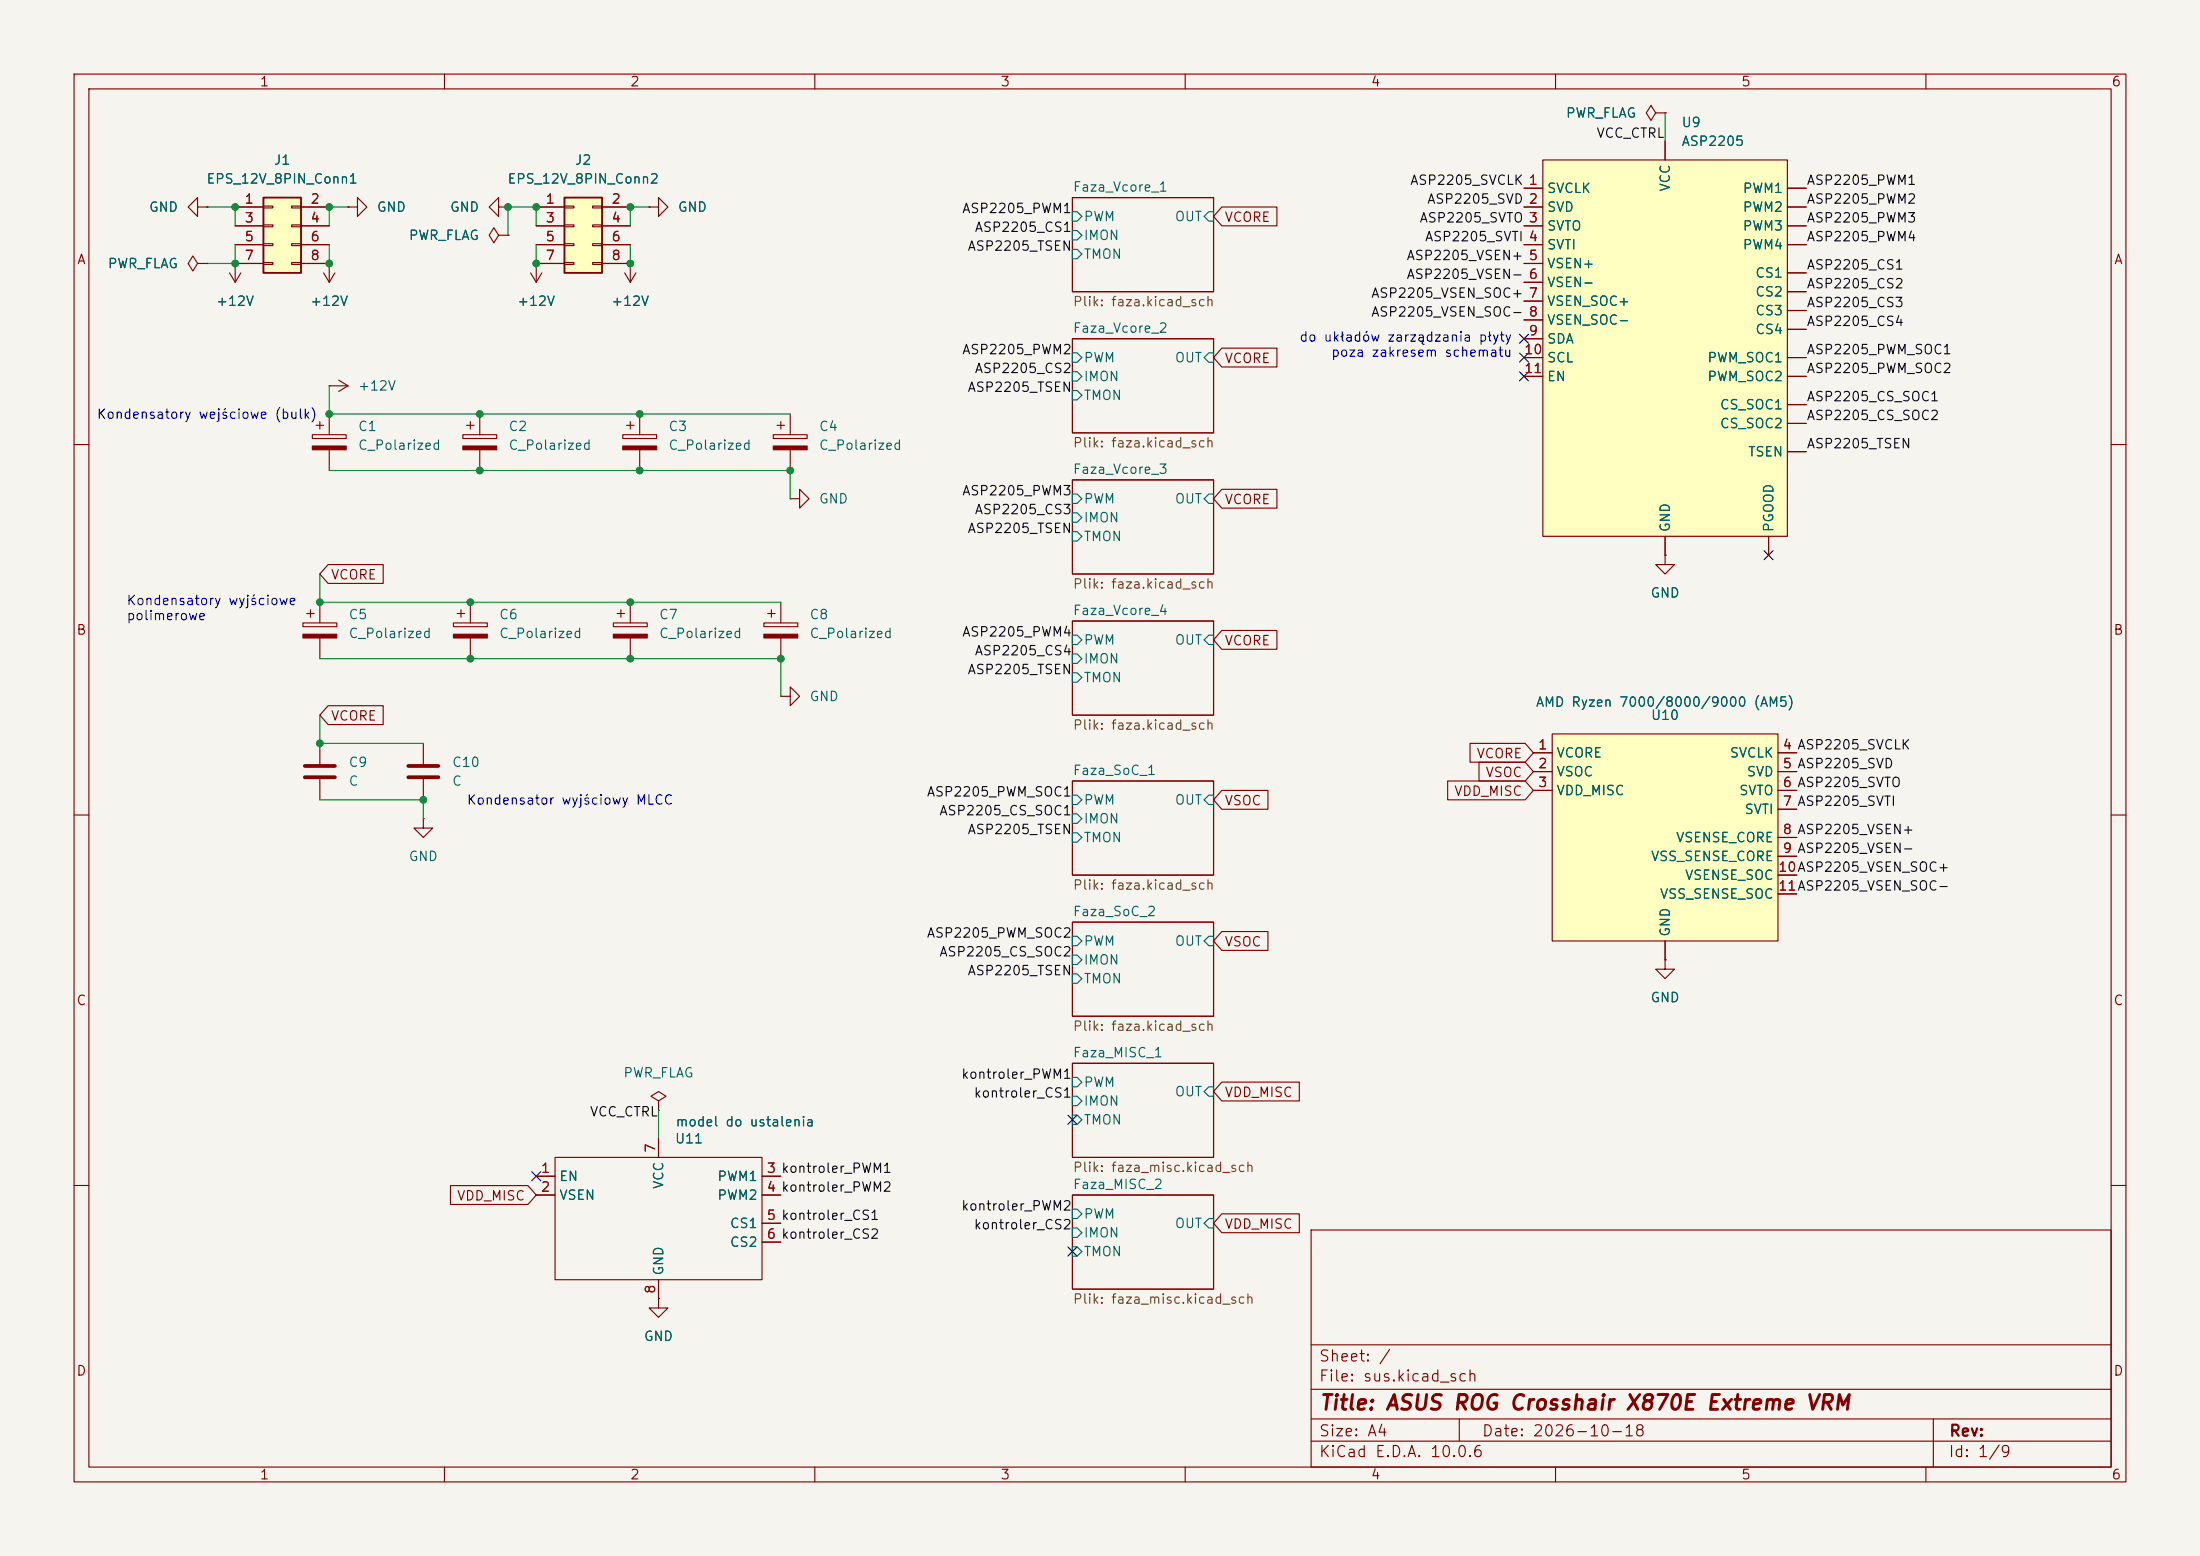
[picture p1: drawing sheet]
<svg xmlns="http://www.w3.org/2000/svg" width="297mm" height="210mm" viewBox="0 0 297 210" stroke-linecap="round" stroke-linejoin="round" font-family="sans-serif">
<path d="M0 0h297v210h-297z" fill="#f5f4ef" stroke="#f5f4ef" stroke-width=".14"/>
<g fill="none" stroke="#840000" stroke-width=".15">
<path d="M10 10h277v190h-277zM12 12h273v186h-273zM60 10v2M110 10v2M160 10v2M210 10v2M260 10v2M87.6 27.9h1.3v-1.2l1.3 1.2-1.3 1.3v-1.3M87.6 27.9h.1M144.8 26.7h19v12.7h-19zM144.8 45.7h19v12.7h-19zM10 60h2"/>
<path d="M144.8 64.8h19v12.7h-19zM285 60h2M144.8 83.8h19v12.7h-19zM10 110h2M144.8 105.4h19v12.7h-19zM285 110h2M144.8 124.5h19v12.7h-19zM72.4 158.8h2.5M74.9 156.2h28v16.5h-28zM88.9 148.6l1-.6-1-.7-1 .7 1 .6v1.3M88.9 149.9h.1M88.9 153.7v2.5"/>
<path d="M102.9 158.8h2.5M144.8 143.5h19v12.7h-19zM10 160h2M72.4 161.3h2.5M88.9 175.3v1.2h1.3l-1.3 1.3-1.3-1.3h1.3M88.9 175.3h.1M88.9 172.7v2.6M102.9 161.3h2.5M102.9 165.1h2.5M102.9 167.6h2.5M144.8 161.3h19v12.7h-19zM177 166h108v32h-108z"/>
<path d="M285 160h2M60 198v2M110 198v2M160 198v2M177 194.5h108M177 191.5h108M177 187.5h108M177 181.5h108M197 191.5v3M210 198v2M260 198v2M261 191.5v6.5"/>
</g>
<g fill="none" stroke="#006464" stroke-width=".15">
<path d="M144.8 31.1h.6l.6 .7-.6 .6h-.6zM144.8 28.6h.6l.6 .6-.6 .6h-.6zM144.8 33.7h.6l.6 .6-.6 .6h-.6zM163.2 28.6h.6v1.2h-.6l-.6-.6zM144.8 50.2h.6l.6 .6-.6 .6h-.6zM144.8 47.6h.6l.6 .7-.6 .6h-.6zM144.8 52.7h.6l.6 .6-.6 .7h-.6zM163.2 47.6h.6v1.3h-.6l-.6-.6zM144.8 69.2h.6l.6 .7-.6 .6h-.6zM144.8 66.7h.6l.6 .6-.6 .6h-.6zM144.8 71.8h.6l.6 .6-.6 .6h-.6zM163.2 66.7h.6v1.2h-.6l-.6-.6z"/>
<path d="M144.8 88.3h.6l.6 .6-.6 .6h-.6zM144.8 85.7h.6l.6 .7-.6 .6h-.6zM144.8 90.8h.6l.6 .6-.6 .7h-.6zM163.2 85.7h.6v1.3h-.6l-.6-.6zM144.8 109.9h.6l.6 .6-.6 .6h-.6zM144.8 107.3h.6l.6 .7-.6 .6h-.6zM144.8 112.4h.6l.6 .6-.6 .7h-.6zM163.2 107.3h.6v1.3h-.6l-.6-.6zM144.8 128.9h.6l.6 .6-.6 .7h-.6zM144.8 126.4h.6l.6 .6-.6 .6h-.6zM144.8 131.4h.6l.6 .7-.6 .6h-.6zM163.2 126.4h.6v1.2h-.6l-.6-.6z"/>
<path d="M144.8 148h.6l.6 .6-.6 .6h-.6zM144.8 145.4h.6l.6 .7-.6 .6h-.6zM144.8 150.5h.6l.6 .6-.6 .7h-.6zM163.2 146.7h.6v1.3h-.6l-.6-.7zM144.8 165.7h.6l.6 .7-.6 .6h-.6zM144.8 163.2h.6l.6 .6-.6 .7h-.6zM144.8 168.3h.6l.6 .6-.6 .6h-.6zM163.2 164.5h.6v1.2h-.6l-.6-.6z"/>
</g>
<path d="M209.5 99.1h30.5v27.9h-30.5z" fill="#ffffc2"/>
<g fill="none" stroke="#840000" stroke-width=".15">
<path d="M223.5 15.2l-.6-1-.7 1 .7 1.1 .6-1.1h1.3M224.8 15.2h.1M84.1 58.7h4.5v.5h-4.5zM84.6 57.4h1M85.1 56.9v1M86.4 55.9v2.8M104.4 58.7h4.6v.5h-4.6zM104.9 57.4h1M105.4 56.9v1M106.7 55.9v2.8M86.4 60.7v2.8M106.7 67.3h1.2v-1.3l1.3 1.3-1.3 1.3v-1.3"/>
<path d="M106.7 67.3h.1M106.7 60.7v2.8M224.8 74.9v1.3h1.3l-1.3 1.3-1.3-1.3h1.3M224.8 74.9h.1M82.8 84.1h4.6v.5h-4.6zM83.3 82.8h1M83.8 82.3v1M85.1 81.3v2.8M85.1 86.1v2.8M103.1 84.1h4.6v.5h-4.6zM103.6 82.8h1M104.1 82.3v1"/>
<path d="M105.4 94h1.3v-1.3l1.2 1.3-1.2 1.3v-1.3M105.4 94h.1M105.4 81.3v2.8M105.4 86.1v2.8M209.5 99.1h30.5v27.9h-30.5zM207 101.6h2.5M207 104.1h2.5M207 106.7h2.5M240 101.6h2.6M240 104.1h2.6M240 106.7h2.6M240 109.2h2.6"/>
<path d="M240 113h2.6M240 115.6h2.6M240 118.1h2.6M224.8 129.5v1.3h1.3l-1.3 1.3-1.3-1.3h1.3M224.8 129.5h.1M224.8 127v2.5M240 120.7h2.6"/>
</g>
<g fill="#840000" stroke="#840000" stroke-width=".15">
<path d="M104.4 60.2h4.6v.5h-4.6z"/>
<path d="M82.8 85.6h4.6v.5h-4.6z"/>
<path d="M103.1 85.6h4.6v.5h-4.6z"/>
<path d="M84.1 60.2h4.5v.5h-4.5z"/>
</g>
<path d="M208.3 21.6h33v50.8h-33z" fill="#ffffc2"/>
<g fill="none" stroke="#840000" stroke-width=".15">
<path d="M224.8 19.1v2.5M205.7 25.4h2.6M205.7 27.9h2.6M205.7 30.5h2.6M205.7 33h2.6M205.7 35.6h2.6M205.7 38.1h2.6M208.3 21.6h33v50.8h-33zM241.3 25.4h2.5M241.3 27.9h2.5M241.3 30.5h2.5M241.3 33h2.5"/>
<path d="M241.3 36.8h2.5M241.3 39.4h2.5M44.4 52.1h.1M44.4 52.1h2.6M45.7 51.3l1.3 .8M47 52.1l-1.3 .7M205.7 48.3h2.6M205.7 50.8h2.6M205.7 40.6h2.6M205.7 43.2h2.6M205.7 45.7h2.6M241.3 41.9h2.5"/>
<path d="M241.3 44.5h2.5M241.3 48.3h2.5M241.3 50.8h2.5M241.3 54.6h2.5M241.3 57.2h2.5M224.8 72.4v2.5M238.8 72.4v2.5M241.3 61h2.5"/>
</g>
<path d="M76.2 26.7h5.1v10.1h-5.1z" fill="#ffffc2"/>
<path d="M76.2 26.7h5.1v10.1h-5.1z" fill="none" stroke="#840000" stroke-width=".25"/>
<g fill="none" stroke="#840000" stroke-width=".15">
<path d="M26.7 27.9v-1.2l-1.3 1.2 1.3 1.3v-1.3h1.2M26.7 35.6l-.7-1.1-.6 1.1 .6 1 .7-1h1.2M27.9 27.9h.1M27.9 35.6h.1M31 36.8l.7 1.3M31.7 35.6h.1M31.7 35.6v2.5M32.5 36.8l-.8 1.3M43.7 36.8l.7 1.3M44.4 35.6h.1M44.4 35.6v2.5M45.2 36.8l-.8 1.3"/>
<path d="M47 27.9h1.3v-1.2l1.2 1.2-1.2 1.3v-1.3M47 27.9h.1M67.3 31.8l-.6-1.1-.7 1.1 .7 1 .6-1h1.3M67.3 27.9v-1.2l-1.3 1.2 1.3 1.3v-1.3h1.3M68.6 31.8h.1M68.6 27.9h.1M71.6 36.8l.8 1.3M72.4 35.6h.1M72.4 27.9h3.8M72.4 30.5h3.8M72.4 33h3.8M72.4 35.6h3.8"/>
<path d="M72.4 35.6v2.5M73.2 36.8l-.8 1.3M76.2 27.8h1.3v.3h-1.3zM76.2 30.4h1.3v.2h-1.3zM76.2 32.9h1.3v.2h-1.3zM76.2 35.4h1.3v.3h-1.3zM80 27.8h1.3v.3h-1.3zM80 30.4h1.3v.2h-1.3zM80 32.9h1.3v.2h-1.3zM80 35.4h1.3v.3h-1.3zM81.3 27.9h3.8M81.3 30.5h3.8"/>
<path d="M81.3 33h3.8M81.3 35.6h3.8M84.3 36.8l.8 1.3M85.1 35.6h.1M85.1 35.6v2.5M85.9 36.8l-.8 1.3M42.2 58.7h4.5v.5h-4.5zM42.7 57.4h1M43.2 56.9v1M44.4 55.9v2.8M44.4 60.7v2.8M43.2 100.3v2.8"/>
<path d="M43.2 105.2v2.8"/>
</g>
<path d="M41.1 103.4h4.1M41.1 104.9h4.1" fill="none" stroke="#840000" stroke-width=".51"/>
<path d="M42.2 60.2h4.5v.5h-4.5z" fill="#840000" stroke="#840000" stroke-width=".15"/>
<path d="M35.6 26.7h5v10.1h-5z" fill="#ffffc2"/>
<path d="M35.6 26.7h5v10.1h-5z" fill="none" stroke="#840000" stroke-width=".25"/>
<g fill="none" stroke="#840000" stroke-width=".15">
<path d="M224.8 15.2h.1M224.8 19.1v2.5M27.9 35.6h.1M27.9 27.9h.1M31.7 35.6h.1M31.7 27.9h3.9M31.7 30.5h3.9M31.7 33h3.9M31.7 35.6h3.9M35.6 27.8h1.2v.3h-1.2zM35.6 30.4h1.2v.2h-1.2zM35.6 32.9h1.2v.2h-1.2z"/>
<path d="M35.6 35.4h1.2v.3h-1.2zM39.4 27.8h1.2v.3h-1.2zM39.4 30.4h1.2v.2h-1.2zM39.4 32.9h1.2v.2h-1.2zM39.4 35.4h1.2v.3h-1.2zM40.6 27.9h3.8M40.6 30.5h3.8M40.6 33h3.8M40.6 35.6h3.8M44.4 35.6h.1M47 27.9h.1M68.6 27.9h.1"/>
<path d="M68.6 31.8h.1M72.4 35.6h.1M72.4 27.9h3.8M72.4 30.5h3.8M72.4 33h3.8M72.4 35.6h3.8M81.3 27.9h3.8M81.3 30.5h3.8M81.3 33h3.8M81.3 35.6h3.8M85.1 35.6h.1M87.6 27.9h.1"/>
<path d="M164.9 27.9h7.5v2.6h-7.5l-1.1-1.3zM205.7 27.9h2.6M205.7 30.5h2.6M205.7 33h2.6M205.7 35.6h2.6M205.7 25.4h2.6M205.7 38.1h2.6M241.3 27.9h2.5M241.3 30.5h2.5M241.3 33h2.5M241.3 25.4h2.5M241.3 36.8h2.5"/>
<path d="M241.3 39.4h2.5M62.5 58.7h4.6v.5h-4.6zM63 57.4h1M63.5 56.9v1M64.8 55.9v2.8M164.9 47h7.5v2.5h-7.5l-1.1-1.2zM205.7 48.3h2.6M205.7 50.8h2.6M205.7 40.6h2.6M205.7 43.2h2.6M205.7 45.7h2.6M241.3 41.9h2.5"/>
<path d="M241.3 44.5h2.5M241.3 48.3h2.5M241.3 50.8h2.5M241.3 54.6h2.5M241.3 57.2h2.5M44.3 76.2h7.4v2.5h-7.4l-1.1-1.2zM64.8 60.7v2.8M164.9 66h7.5v2.6h-7.5l-1.1-1.3zM224.8 74.9h.1M224.8 72.4v2.5M238.8 72.4v2.5M241.3 61h2.5"/>
<path d="M40.9 84.1h4.6v.5h-4.6zM41.4 82.8h1M41.9 82.3v1M43.2 81.3v2.8M43.2 86.1v2.8M44.3 95.2h7.4v2.6h-7.4l-1.1-1.3zM61.2 84.1h4.6v.5h-4.6zM61.7 82.8h1M62.2 82.3v1M63.5 81.3v2.8M63.5 86.1v2.8M164.9 85.1h7.5v2.5h-7.5l-1.1-1.2z"/>
<path d="M57.1 110.5v1.3h1.3l-1.3 1.2-1.2-1.2h1.2M57.1 110.5h.1M57.1 100.3v2.8M57.1 105.2v2.8M164.9 106.7h6.3v2.5h-6.3l-1.1-1.2zM195.4 105.4h10.5l1.1 1.3-1.1 1.3h-10.5zM198.5 100.3h7.4l1.1 1.3-1.1 1.3h-7.4zM199.7 102.9h6.2l1.1 1.2-1.1 1.3h-6.2zM207 101.6h2.5M207 104.1h2.5M207 106.7h2.5M240 101.6h2.6"/>
<path d="M240 104.1h2.6M240 106.7h2.6M240 109.2h2.6M240 113h2.6M240 115.6h2.6M240 118.1h2.6M164.9 125.7h6.3v2.6h-6.3l-1.1-1.3zM224.8 129.5h.1M224.8 127v2.5M240 120.7h2.6M72.4 158.8h2.5M88.9 153.7v2.5"/>
<path d="M102.9 158.8h2.5M164.9 146h10.5v2.6h-10.5l-1.1-1.3zM60.8 160h10.5l1.1 1.3-1.1 1.3h-10.5zM72.4 161.3h2.5M88.9 175.3h.1M88.9 172.7v2.6M102.9 161.3h2.5M102.9 165.1h2.5M102.9 167.6h2.5M164.9 163.8h10.5v2.6h-10.5l-1.1-1.3z"/>
</g>
<path d="M55.1 103.4h4.1M55.1 104.9h4.1" fill="none" stroke="#840000" stroke-width=".51"/>
<g fill="#840000" stroke="#840000" stroke-width=".15">
<path d="M40.9 85.6h4.6v.5h-4.6z"/>
<path d="M62.5 60.2h4.6v.5h-4.6z"/>
<path d="M61.2 85.6h4.6v.5h-4.6z"/>
</g>
<g fill="none" stroke="#009600" stroke-width=".15">
<path d="M224.8 15.2v3.9M27.9 27.9h3.8v2.6M31.7 33v2.6h-3.8M44.4 33v2.6M47 27.9h-2.6v2.6M72.4 30.5v-2.6h-3.8v3.9M72.4 33v2.6M85.1 33v2.6M87.6 27.9h-2.5v2.6M44.4 52.1v3.8h62.3M43.2 77.5v3.8h62.2M44.4 63.5h62.3v3.8"/>
<path d="M43.2 96.5v3.8h13.9M43.2 88.9h62.2v5.1M43.2 108h13.9v2.5M88.9 149.9v3.8"/>
</g>
<g fill="none" stroke="#000084" stroke-width=".15">
<path d="M205.1 50.2l1.2 1.2M205.1 47.7l1.2 1.2M205.1 45.1l1.2 1.2M206.3 50.2l-1.2 1.2M206.3 47.7l-1.2 1.2M206.3 45.1l-1.2 1.2M238.2 74.3l1.2 1.2M239.4 74.3l-1.2 1.2M71.8 158.1l1.2 1.3M73 158.1l-1.2 1.3M144.2 150.5l1.2 1.2M145.4 150.5l-1.2 1.2"/>
<path d="M144.2 168.3l1.2 1.2M145.4 168.3l-1.2 1.2"/>
</g>
<g fill="#009600" stroke="#009600" stroke-width=".14">
<circle cx="43.2" cy="81.3" r=".46"/>
<circle cx="43.2" cy="100.3" r=".46"/>
<circle cx="85.1" cy="81.3" r=".46"/>
<circle cx="63.5" cy="88.9" r=".46"/>
<circle cx="63.5" cy="81.3" r=".46"/>
<circle cx="57.1" cy="108" r=".46"/>
<circle cx="86.4" cy="63.5" r=".46"/>
<circle cx="86.4" cy="55.9" r=".46"/>
<circle cx="68.6" cy="27.9" r=".46"/>
<circle cx="64.8" cy="63.5" r=".46"/>
<circle cx="64.8" cy="55.9" r=".46"/>
<circle cx="72.4" cy="35.6" r=".46"/>
<circle cx="85.1" cy="88.9" r=".46"/>
<circle cx="105.4" cy="88.9" r=".46"/>
<circle cx="85.1" cy="35.6" r=".46"/>
<circle cx="106.7" cy="63.5" r=".46"/>
<circle cx="85.1" cy="27.9" r=".46"/>
<circle cx="72.4" cy="27.9" r=".46"/>
<circle cx="44.4" cy="55.9" r=".46"/>
<circle cx="31.7" cy="27.9" r=".46"/>
<circle cx="44.4" cy="35.6" r=".46"/>
<circle cx="44.4" cy="27.9" r=".46"/>
<circle cx="31.7" cy="35.6" r=".46"/>
</g>
<text font-size="2" fill="#840000" x="178" y="190.8">Title: ASUS ROG Crosshair X870E Extreme VRM</text>
<g font-size="1.5" fill="#840000">
<text x="178" y="184.1">Sheet: /</text>
<text x="178" y="186.8">File: sus.kicad_sch</text>
<text x="178" y="197">KiCad E.D.A. 10.0.6</text>
<text x="178" y="194.2">Size: A4</text>
<text x="200" y="194.2">Date: 2026-10-18</text>
<text x="263" y="197">Id: 1/9</text>
<text x="263" y="194.2">Rev:</text>
</g>
<g font-size="1.3" fill="#840000">
<text x="35" y="12">1</text>
<text x="85" y="12">2</text>
<text x="135" y="12">3</text>
<text x="185" y="12">4</text>
<text x="235" y="12">5</text>
<text x="285" y="12">6</text>
<text x="10.3" y="36">A</text>
<text x="165.2" y="30.3">VCORE</text>
<text x="285.3" y="36">A</text>
<text x="165.2" y="49.3">VCORE</text>
<text x="165.2" y="68.4">VCORE</text>
<text x="44.6" y="78.5">VCORE</text>
<text x="10.2" y="86">B</text>
<text x="165.2" y="87.4">VCORE</text>
<text x="285.2" y="86">B</text>
<text x="44.6" y="97.6">VCORE</text>
<text x="196.2" y="107.7">VDD_MISC</text>
<text x="199.2" y="102.7">VCORE</text>
<text x="200.5" y="105.2">VSOC</text>
<text x="165.2" y="109">VSOC</text>
<text x="165.2" y="128.1">VSOC</text>
<text x="10.2" y="136">C</text>
<text x="285.2" y="136">C</text>
<text x="165.2" y="148.4">VDD_MISC</text>
<text x="61.6" y="162.3">VDD_MISC</text>
<text x="165.2" y="166.2">VDD_MISC</text>
<text x="10.2" y="186">D</text>
<text x="285.2" y="186">D</text>
<text x="35" y="200">1</text>
<text x="85" y="200">2</text>
<text x="135" y="200">3</text>
<text x="185" y="200">4</text>
<text x="235" y="200">5</text>
<text x="285" y="200">6</text>
</g>
<g font-size="1.3" fill="#006464">
<text x="211.3" y="16.2">PWR_FLAG</text>
<text x="226.9" y="17.5">U9</text>
<text x="36.9" y="22.6">J1</text>
<text x="77.5" y="22.6">J2</text>
<text x="226.9" y="20">ASP2205</text>
<text x="20" y="28.9">GND</text>
<text x="27.8" y="25.1">EPS_12V_8PIN_Conn1</text>
<text x="50.8" y="28.9">GND</text>
<text x="60.7" y="28.9">GND</text>
<text x="68.4" y="25.1">EPS_12V_8PIN_Conn2</text>
<text x="91.4" y="28.9">GND</text>
<text x="144.8" y="26.2">Faza_Vcore_1</text>
<text x="208.8" y="26.4">SVCLK</text>
<text x="208.8" y="28.9">SVD</text>
<text x="225.8" y="26" transform="rotate(-90 225.8 26)">VCC</text>
<text x="235.2" y="26.4">PWM1</text>
<text x="235.2" y="28.9">PWM2</text>
<text x="55.1" y="32.7">PWR_FLAG</text>
<text x="146.2" y="32.7">IMON</text>
<text x="146.2" y="30.2">PWM</text>
<text x="146.2" y="35.3">TMON</text>
<text x="158.5" y="30.2">OUT</text>
<text x="208.8" y="31.4">SVTO</text>
<text x="208.8" y="34">SVTI</text>
<text x="235.2" y="31.4">PWM3</text>
<text x="235.2" y="34">PWM4</text>
<text x="14.5" y="36.5">PWR_FLAG</text>
<text x="29.1" y="41.6">+12V</text>
<text x="41.8" y="41.6">+12V</text>
<text x="69.7" y="41.6">+12V</text>
<text x="82.4" y="41.6">+12V</text>
<text x="208.8" y="36.5">VSEN+</text>
<text x="208.8" y="39.1">VSEN-</text>
<text x="208.8" y="41.6">VSEN_SOC+</text>
<text x="236.9" y="37.8">CS1</text>
<text x="236.9" y="40.3">CS2</text>
<text x="144.8" y="45.2">Faza_Vcore_2</text>
<text x="208.8" y="44.1">VSEN_SOC-</text>
<text x="208.8" y="46.7">SDA</text>
<text x="236.9" y="42.9">CS3</text>
<text x="236.9" y="45.4">CS4</text>
<text x="48.2" y="53">+12V</text>
<text x="146.2" y="51.8">IMON</text>
<text x="146.2" y="49.2">PWM</text>
<text x="158.5" y="49.2">OUT</text>
<text x="208.8" y="49.2">SCL</text>
<text x="208.8" y="51.8">EN</text>
<text x="230.4" y="49.2">PWM_SOC1</text>
<text x="230.4" y="51.8">PWM_SOC2</text>
<text x="48.2" y="58.5">C1</text>
<text x="68.6" y="58.5">C2</text>
<text x="90.2" y="58.5">C3</text>
<text x="110.5" y="58.5">C4</text>
<text x="146.2" y="54.3">TMON</text>
<text x="232.1" y="55.6">CS_SOC1</text>
<text x="232.1" y="58.1">CS_SOC2</text>
<text x="48.2" y="61">C_Polarized</text>
<text x="68.6" y="61">C_Polarized</text>
<text x="90.2" y="61">C_Polarized</text>
<text x="110.5" y="61">C_Polarized</text>
<text x="144.8" y="64.3">Faza_Vcore_3</text>
<text x="235.9" y="61.9">TSEN</text>
<text x="110.5" y="68.3">GND</text>
<text x="146.2" y="70.8">IMON</text>
<text x="146.2" y="68.3">PWM</text>
<text x="158.5" y="68.3">OUT</text>
<text x="225.8" y="71.9" transform="rotate(-90 225.8 71.9)">GND</text>
<text x="239.7" y="71.9" transform="rotate(-90 239.7 71.9)">PGOOD</text>
<text x="146.2" y="73.4">TMON</text>
<text x="47" y="83.9">C5</text>
<text x="67.3" y="83.9">C6</text>
<text x="88.9" y="83.9">C7</text>
<text x="109.2" y="83.9">C8</text>
<text x="144.8" y="83.3">Faza_Vcore_4</text>
<text x="222.7" y="81">GND</text>
<text x="47" y="86.4">C_Polarized</text>
<text x="67.3" y="86.4">C_Polarized</text>
<text x="88.9" y="86.4">C_Polarized</text>
<text x="109.2" y="86.4">C_Polarized</text>
<text x="146.2" y="89.9">IMON</text>
<text x="146.2" y="87.3">PWM</text>
<text x="158.5" y="87.3">OUT</text>
<text x="109.2" y="94.9">GND</text>
<text x="146.2" y="92.4">TMON</text>
<text x="207.2" y="95.7">AMD Ryzen 7000/8000/9000 (AM5)</text>
<text x="222.8" y="97.5">U10</text>
<text x="47" y="103.8">C9</text>
<text x="47" y="106.4">C</text>
<text x="60.9" y="103.8">C10</text>
<text x="60.9" y="106.4">C</text>
<text x="144.8" y="104.9">Faza_SoC_1</text>
<text x="210" y="102.6">VCORE</text>
<text x="210" y="105.1">VSOC</text>
<text x="210" y="107.6">VDD_MISC</text>
<text x="233.4" y="102.6">SVCLK</text>
<text x="234.7" y="107.6">SVTO</text>
<text x="235.7" y="105.1">SVD</text>
<text x="146.2" y="111.5">IMON</text>
<text x="146.2" y="108.9">PWM</text>
<text x="146.2" y="114">TMON</text>
<text x="158.5" y="108.9">OUT</text>
<text x="226.2" y="114">VSENSE_CORE</text>
<text x="235.4" y="110.2">SVTI</text>
<text x="55.1" y="116.5">GND</text>
<text x="222.8" y="116.5">VSS_SENSE_CORE</text>
<text x="227.4" y="119.1">VSENSE_SOC</text>
<text x="144.8" y="124">Faza_SoC_2</text>
<text x="224" y="121.6">VSS_SENSE_SOC</text>
<text x="146.2" y="130.5">IMON</text>
<text x="146.2" y="128">PWM</text>
<text x="158.5" y="128">OUT</text>
<text x="225.8" y="126.5" transform="rotate(-90 225.8 126.5)">GND</text>
<text x="146.2" y="133">TMON</text>
<text x="222.7" y="135.6">GND</text>
<text x="144.8" y="143">Faza_MISC_1</text>
<text x="84.1" y="145.7">PWR_FLAG</text>
<text x="146.2" y="149.6">IMON</text>
<text x="146.2" y="147">PWM</text>
<text x="158.5" y="148.3">OUT</text>
<text x="91" y="154.6">U11</text>
<text x="91.1" y="152.3">model do ustalenia</text>
<text x="146.2" y="152.1">TMON</text>
<text x="75.4" y="159.7">EN</text>
<text x="89.9" y="160.6" transform="rotate(-90 89.9 160.6)">VCC</text>
<text x="96.8" y="159.7">PWM1</text>
<text x="144.8" y="160.8">Faza_MISC_2</text>
<text x="75.4" y="162.3">VSEN</text>
<text x="96.8" y="162.3">PWM2</text>
<text x="98.4" y="166.1">CS1</text>
<text x="146.2" y="167.3">IMON</text>
<text x="146.2" y="164.8">PWM</text>
<text x="158.5" y="166.1">OUT</text>
<text x="89.9" y="172.2" transform="rotate(-90 89.9 172.2)">GND</text>
<text x="98.4" y="168.6">CS2</text>
<text x="146.2" y="169.9">TMON</text>
<text x="86.8" y="181.3">GND</text>
</g>
<g font-size="1.3" fill="#0f0f0f">
<text x="215.4" y="18.9">VCC_CTRL</text>
<text x="129.8" y="29.1">ASP2205_PWM1</text>
<text x="190.3" y="25.3">ASP2205_SVCLK 1</text>
<text x="192.6" y="27.8">ASP2205_SVD 2</text>
<text x="243.8" y="25.3">ASP2205_PWM1</text>
<text x="243.8" y="27.8">ASP2205_PWM2</text>
<text x="130.5" y="34.2">ASP2205_TSEN</text>
<text x="131.5" y="31.6">ASP2205_CS1</text>
<text x="189.8" y="35.4">ASP2205_VSEN+ 5</text>
<text x="191.5" y="30.4">ASP2205_SVTO 3</text>
<text x="192.3" y="32.9">ASP2205_SVTI 4</text>
<text x="243.8" y="30.4">ASP2205_PWM3</text>
<text x="243.8" y="32.9">ASP2205_PWM4</text>
<text x="185" y="40.5">ASP2205_VSEN_SOC+ 7</text>
<text x="189.8" y="38">ASP2205_VSEN- 6</text>
<text x="243.8" y="36.7">ASP2205_CS1</text>
<text x="243.8" y="39.2">ASP2205_CS2</text>
<text x="243.8" y="41.8">ASP2205_CS3</text>
<text x="185" y="43.1">ASP2205_VSEN_SOC- 8</text>
<text x="243.8" y="44.3">ASP2205_CS4</text>
<text x="129.8" y="48.1">ASP2205_PWM2</text>
<text x="130.5" y="53.2">ASP2205_TSEN</text>
<text x="131.5" y="50.7">ASP2205_CS2</text>
<text x="243.8" y="48.1">ASP2205_PWM_SOC1</text>
<text x="243.8" y="50.7">ASP2205_PWM_SOC2</text>
<text x="243.8" y="54.5">ASP2205_CS_SOC1</text>
<text x="243.8" y="57">ASP2205_CS_SOC2</text>
<text x="243.8" y="60.8">ASP2205_TSEN</text>
<text x="129.8" y="67.2">ASP2205_PWM3</text>
<text x="131.5" y="69.7">ASP2205_CS3</text>
<text x="130.5" y="72.3">ASP2205_TSEN</text>
<text x="129.8" y="86.2">ASP2205_PWM4</text>
<text x="131.5" y="88.8">ASP2205_CS4</text>
<text x="130.5" y="91.3">ASP2205_TSEN</text>
<text x="125" y="107.8">ASP2205_PWM_SOC1</text>
<text x="126.7" y="110.4">ASP2205_CS_SOC1</text>
<text x="130.5" y="112.9">ASP2205_TSEN</text>
<text x="125" y="126.9">ASP2205_PWM_SOC2</text>
<text x="126.7" y="129.4">ASP2205_CS_SOC2</text>
<text x="130.5" y="132">ASP2205_TSEN</text>
<text x="129.7" y="145.9">kontroler_PWM1</text>
<text x="131.4" y="148.5">kontroler_CS1</text>
<text x="79.5" y="151">VCC_CTRL</text>
<text x="129.7" y="163.7">kontroler_PWM2</text>
<text x="131.4" y="166.2">kontroler_CS2</text>
</g>
<g font-size="1.3" fill="#a90000">
<text x="32.9" y="27.8">1</text>
<text x="41.8" y="27.8">2</text>
<text x="73.6" y="27.8">1</text>
<text x="82.5" y="27.8">2</text>
<text x="206.3" y="25.3">1</text>
<text x="206.3" y="27.8">2</text>
<text x="32.9" y="30.3">3</text>
<text x="32.9" y="32.9">5</text>
<text x="32.9" y="35.4">7</text>
<text x="41.8" y="30.3">4</text>
<text x="41.8" y="32.9">6</text>
<text x="41.8" y="35.4">8</text>
<text x="73.6" y="30.3">3</text>
<text x="73.6" y="32.9">5</text>
<text x="73.6" y="35.4">7</text>
<text x="82.5" y="30.3">4</text>
<text x="82.5" y="32.9">6</text>
<text x="82.5" y="35.4">8</text>
<text x="206.3" y="30.3">3</text>
<text x="206.3" y="32.9">4</text>
<text x="206.3" y="35.4">5</text>
<text x="206.3" y="38">6</text>
<text x="206.3" y="40.5">7</text>
<text x="206.3" y="45.6">9</text>
<text x="206.3" y="43">8</text>
<text x="205.7" y="48.1">10</text>
<text x="205.7" y="50.7">11</text>
<text x="207.5" y="101.5">1</text>
<text x="240.6" y="101.5">4 ASP2205_SVCLK</text>
<text x="240.6" y="101.5">4</text>
<text x="207.5" y="104">2</text>
<text x="207.5" y="106.5">3</text>
<text x="240.6" y="104">5 ASP2205_SVD</text>
<text x="240.6" y="106.5">6 ASP2205_SVTO</text>
<text x="240.6" y="104">5</text>
<text x="240.6" y="106.5">6</text>
<text x="240.6" y="109.1">7 ASP2205_SVTI</text>
<text x="240.6" y="112.9">8 ASP2205_VSEN+</text>
<text x="240.6" y="109.1">7</text>
<text x="240.6" y="112.9">8</text>
<text x="240" y="118">10ASP2205_VSEN_SOC+</text>
<text x="240" y="118">10</text>
<text x="240.6" y="115.4">9 ASP2205_VSEN-</text>
<text x="240.6" y="115.4">9</text>
<text x="240" y="120.5">11ASP2205_VSEN_SOC-</text>
<text x="240" y="120.5">11</text>
<text x="88.8" y="155.7" transform="rotate(-90 88.8 155.7)">7</text>
<text x="72.9" y="158.6">1</text>
<text x="72.9" y="161.2">2</text>
<text x="103.4" y="158.6">3 kontroler_PWM1</text>
<text x="103.4" y="161.2">4 kontroler_PWM2</text>
<text x="103.4" y="158.6">3</text>
<text x="103.4" y="161.2">4</text>
<text x="103.4" y="165">5 kontroler_CS1</text>
<text x="103.4" y="167.5">6 kontroler_CS2</text>
<text x="103.4" y="165">5</text>
<text x="103.4" y="167.5">6</text>
<text x="88.8" y="174.7" transform="rotate(-90 88.8 174.7)">8</text>
</g>
<g font-size="1.3" fill="#725600">
<text x="144.8" y="41.7">Plik: faza.kicad_sch</text>
<text x="144.8" y="60.7">Plik: faza.kicad_sch</text>
<text x="144.8" y="79.8">Plik: faza.kicad_sch</text>
<text x="144.8" y="98.8">Plik: faza.kicad_sch</text>
<text x="144.8" y="120.4">Plik: faza.kicad_sch</text>
<text x="144.8" y="139.5">Plik: faza.kicad_sch</text>
<text x="144.8" y="158.5">Plik: faza_misc.kicad_sch</text>
<text x="144.8" y="176.3">Plik: faza_misc.kicad_sch</text>
</g>
<g font-size="1.3" fill="#0000c2">
<text x="175.3" y="46.4">do układów zarządzania płyty</text>
<text x="179.6" y="48.5">poza zakresem schematu</text>
<text x="13" y="56.8">Kondensatory wejściowe (bulk)</text>
<text x="17" y="82">Kondensatory wyjściowe</text>
<text x="17" y="84">polimerowe</text>
<text x="62.9" y="108.9">Kondensator wyjściowy MLCC</text>
</g>
</svg>
